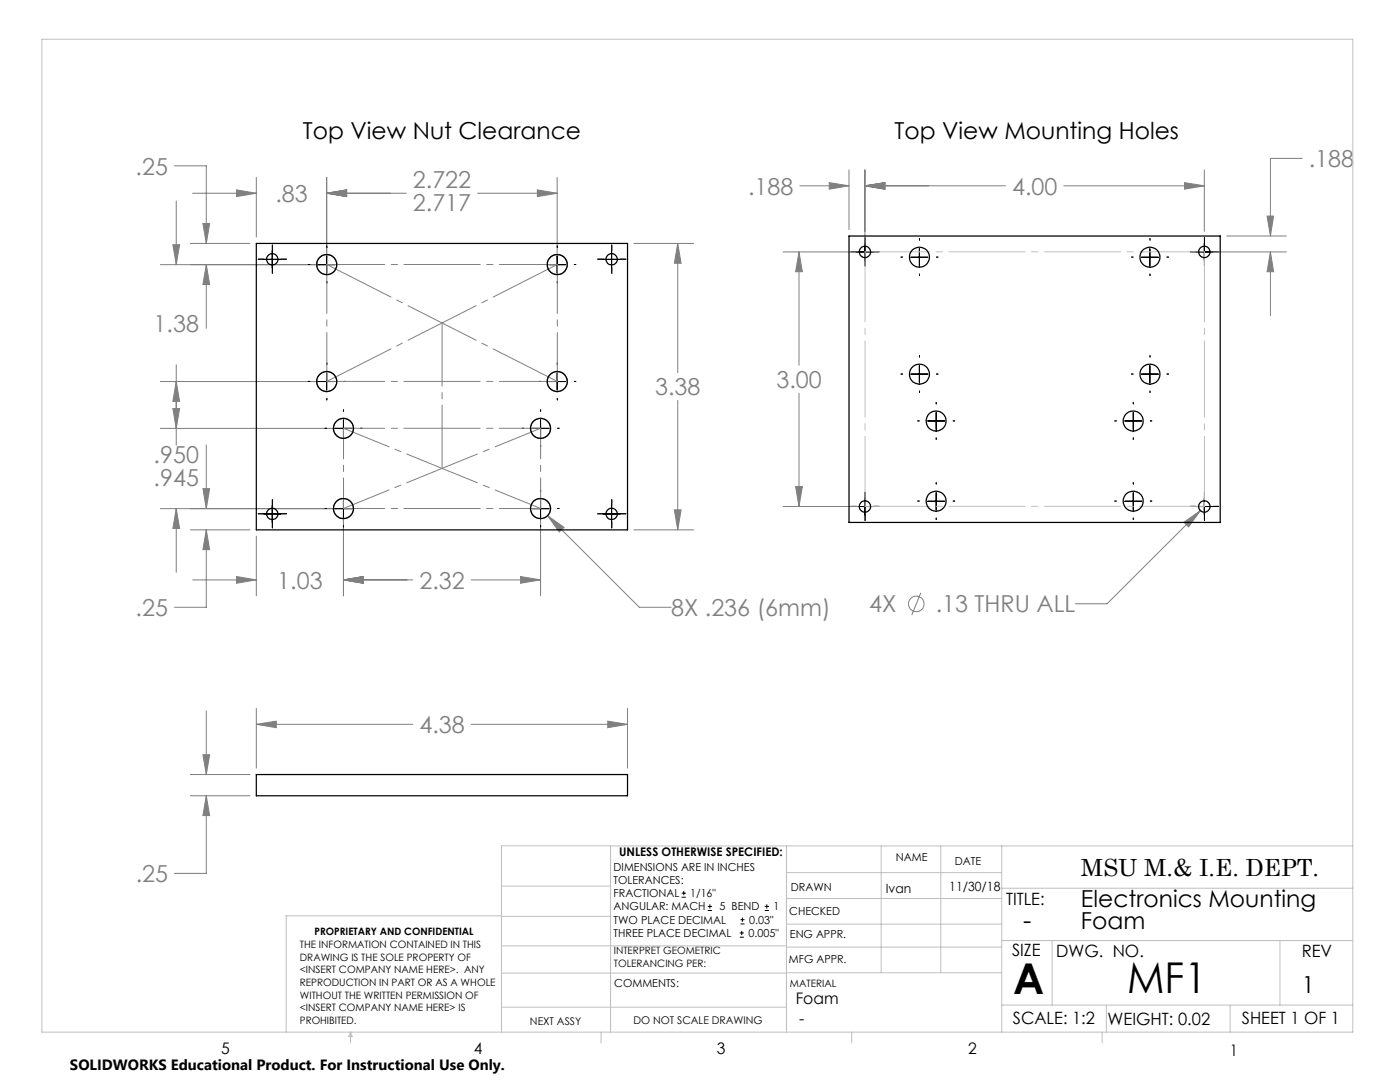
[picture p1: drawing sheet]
<svg xmlns="http://www.w3.org/2000/svg" width="279mm" height="216mm" viewBox="0 0 279 216" stroke-linecap="round" stroke-linejoin="round" font-family="sans-serif">
<g fill="none" stroke="#808080" stroke-width=".2">
<path d="M34.8 33.1h6.4v15.5M38.5 38.6h12.7M47.2 37.9l4 .7-4 .6zM51.2 35.4v11.9M65.2 38.6l4-.7v1.3zM65.2 35.4v16.1M65.2 38.6h15.9M95.3 38.6h15.9M107.2 37.9l4 .7-4 .6zM111.2 35.4v16.1M159.6 37.1h9.8M165.5 36.4l3.9 .7-3.9 .6z"/>
<path d="M169.4 33.9v11.9M172.6 37.1l4-.7v1.3zM172.6 33.9v15.1M172.6 37.1h28.1M212.3 37.1h28M236.4 36.4l3.9 .7-3.9 .6zM240.3 33.9v12.3M259.9 31.6h-6.4v15.5M32 52.8h31.9M34.5 48.8h1.3l-.6 4zM35.2 40.1v12.7M38 48.6h11.9"/>
<path d="M40.5 44.6h1.3l-.6 4zM41.2 52.8l.6 4h-1.3zM41.2 52.8v12.7M126.5 48.6h11.9M135.3 48.6l.6 3.9h-1.3zM135.3 48.6v25.8M156.3 50.3h15M159.5 50.3l.6 3.9h-1.3zM159.5 50.3v22.6M241.6 50.3h15.1M244.8 47.1h11.9M252.9 43.1h1.3l-.7 4z"/>
<path d="M253.5 50.3l.7 3.9h-1.3zM253.5 50.3v12.7M32 76.1h31.9M35.2 76.1l.6 4h-1.3zM35.2 72.8v16M135.3 79.9v25.8M159.5 78.5v22.6M32 85.5h35.3M34.5 81.5h1.3l-.6 4zM40.5 97.5h1.3l-.6 4zM41.2 88.8v12.7M158.8 97.1h1.3l-.6 4z"/>
<path d="M32 101.5h35.3M35.2 101.5l.6 3.9h-1.3zM35.2 101.5v12.7M38 105.7h11.9M38.5 115.7h12.7M41.2 105.7l.6 4h-1.3zM41.2 105.7v15.5h-6.4M47.2 115l4 .7-4 .7zM51.2 107v11.9M68.5 115.7l4-.7v1.4zM68.5 102.8v16.1M68.5 115.7h13.9"/>
<path d="M94 115.7h13.9M103.9 115l4 .7-4 .7zM107.9 102.8v16.1M109.3 102.9l3.3 2.3-1 1zM109.3 102.9l18.3 18.3h6.3M126.5 105.7h11.9M134.6 101.7h1.3l-.6 4zM156.3 101.1h15M183.8 118.3l-1.8 4.4M236.3 104.2l3.3-2.3-2.4 3.2zM239.6 101.9l-18.7 18.6h-6.3M38 154.6h11.9"/>
<path d="M38 158.8h11.9M40.5 150.6h1.3l-.6 4zM41.2 158.8l.6 3.9h-1.3zM41.2 141.9v12.7M41.2 158.8v15.5h-6.4M51.2 144.5l3.9-.6v1.3zM51.2 141.4v11.9M51.2 144.5h31.2M94 144.5h31.2M121.3 143.9l3.9 .6-3.9 .7zM125.2 141.4v11.9"/>
<circle cx="182.9" cy="120.5" r="1.55"/>
</g>
<g fill="none" stroke="#000" stroke-width=".2">
<path d="M52.6 51.8h3.4M54.3 50.1v3.3M63.5 52.8h3.4M65.2 51.1v3.4M109.5 52.8h3.4M111.2 51.1v3.4M120.4 51.8h3.4M122.1 50.1v3.3M170.9 50.3h3.4M172.6 48.6v3.4M181.8 51.3h3.4M183.5 49.6v3.4"/>
<path d="M227.8 51.3h3.4M229.5 49.6v3.4M238.7 50.3h3.3M240.3 48.6v3.4M63.5 76.1h3.4M65.2 74.4v3.4M109.5 76.1h3.4M111.2 74.4v3.4M181.8 74.6h3.4M183.5 73v3.3M227.8 74.6h3.4M229.5 73v3.3"/>
<path d="M66.9 85.5h3.3M68.5 83.8v3.4M68.5 99.8v3.4M106.2 85.5h3.4M107.9 83.8v3.4M107.9 99.8v3.4M172.6 99.4v3.4M185.1 84h3.4M186.8 82.3v3.4M186.8 98.3v3.4M224.5 84h3.4M226.2 82.3v3.4"/>
<path d="M226.2 98.3v3.4M240.3 99.4v3.4M52.6 102.6h3.4M54.3 100.9v3.3M66.9 101.5h3.3M106.2 101.5h3.4M120.4 102.6h3.4M122.1 100.9v3.3M170.9 101.1h3.4M185.1 100h3.4M224.5 100h3.4M238.7 101.1h3.3"/>
<path d="M136 179h.9M136 178.2h.9M136.5 177.8v.8M141.3 181.7h.8M141.3 180.9h.8M141.7 180.4v.9M147.6 187h.8M147.6 186.2h.8M147.8 184.4h.8M147.8 183.5h.8M148 185.7v.9M148.2 183.1v.8"/>
<path d="M152.6 181.7h.9M152.6 180.9h.9M153 180.4v.9"/>
</g>
<g fill="none" stroke="#808080" stroke-width=".25">
<circle cx="65.2" cy="52.8" r="2"/>
<circle cx="111.2" cy="52.8" r="2"/>
<circle cx="65.2" cy="76.1" r="2"/>
<circle cx="111.2" cy="76.1" r="2"/>
<circle cx="68.5" cy="85.5" r="2"/>
<circle cx="107.9" cy="85.5" r="2"/>
<circle cx="68.5" cy="101.5" r="2"/>
<circle cx="107.9" cy="101.5" r="2"/>
</g>
<g fill="none" stroke="#000" stroke-width=".2" stroke-dasharray="15.2 1.3 1.3 1.3">
<path d="M52.7 51.7h-1.2M54.4 50v-1.1M54.4 53.4v1.1M56.1 51.7h1.1M61.8 52.8h-.3M65.2 49.4v-.3M65.2 56.2v.3M68.6 52.8h.3M107.8 52.8h-.3M111.2 49.4v-.3M111.2 56.2v.3M114.6 52.8h.3"/>
<path d="M120.4 51.7h-1.1M122.1 50v-1.1M122.1 53.4v1.1M123.8 51.7h1.1M170.9 50.2h-1.1M172.6 48.6v-1.2M172.6 51.9v1.2M174.3 50.2h1.2M180.1 51.3h-.3M183.5 47.9v-.3M183.5 54.7v.3M186.9 51.3h.3"/>
<path d="M226.1 51.3h-.3M229.5 47.9v-.3M229.5 54.7v.3M232.9 51.3h.3M238.7 50.2h-1.2M240.4 48.6v-1.2M240.4 51.9v1.2M242.1 50.2h1.1M61.8 76.1h-.3M65.2 72.7v-.3M65.2 79.5v.3M68.6 76.1h.3"/>
<path d="M107.8 76.1h-.3M111.2 72.7v-.3M111.2 79.5v.3M114.6 76.1h.3M180.1 74.6h-.3M183.5 71.3v-.4M183.5 78v.3M186.9 74.6h.3M226.1 74.6h-.3M229.5 71.3v-.4M229.5 78v.3M232.9 74.6h.3"/>
<path d="M65.2 85.5h-.3M68.6 98.1v-.3M68.6 82.1v-.3M68.6 88.8v.4M71.9 85.5h.4M104.5 85.5h-.3M107.9 82.1v-.3M107.9 88.8v.4M107.9 98.1v-.3M111.3 85.5h.3M172.6 99.4v-1.2M183.5 100h-.4"/>
<path d="M183.5 84h-.4M186.8 96.6v-.3M186.8 80.6v-.3M186.8 87.4v.3M190.2 100h.3M190.2 84h.3M222.8 84h-.3M222.8 100h-.3M226.2 80.6v-.3M226.2 87.4v.3M226.2 96.6v-.3M229.6 84h.3"/>
<path d="M229.6 100h.3M240.4 99.4v-1.2M52.7 102.5h-1.2M54.4 100.8v-1.1M54.4 104.2v1.1M56.1 102.5h1.1M65.2 101.5h-.3M68.6 104.8v.4M71.9 101.5h.4M104.5 101.5h-.3M107.9 104.8v.4M111.3 101.5h.3"/>
<path d="M120.4 102.5h-1.1M122.1 100.8v-1.1M122.1 104.2v1.1M123.8 102.5h1.1M170.9 101h-1.1M172.6 102.7v1.2M174.3 101h1.2M186.8 103.4v.3M226.2 103.4v.3M238.7 101h-1.2M240.4 102.7v1.2M242.1 101h1.1"/>
</g>
<path d="M172.6 50.2v50.8M240.4 101v-50.8" fill="none" stroke="#c0c0c0" stroke-width=".2" stroke-dasharray="15.2 1.3 1.3 1.3" stroke-dashoffset="1.3"/>
<path d="M240.4 50.2h-67.8M172.6 101h67.8" fill="none" stroke="#c0c0c0" stroke-width=".2" stroke-dasharray="15.2 1.3 1.3 1.3" stroke-dashoffset="2.3"/>
<g fill="none" stroke="#c0c0c0" stroke-width=".2">
<path d="M8.4 7.8h261.6v198.2h-261.6zM100.1 176.8h21.7M121.8 168.8v37.2M157 168.8v37.2M157 179.3h42.9M157 174.1h42.9M175.9 168.8v25.3M187.7 168.8v25.3M199.9 177.2h70.1M199.9 168.8v37.2M270 168.8h-169.9v37.2M100.1 194.2h56.9"/>
<path d="M100.1 188.7h56.9M100.1 182.8h21.7M100.1 182.7h-43v23.3M157 194.1h42.9M157 184.4h42.9M157 189h42.9M199.9 187.7h70.1M210 187.7v12.9M255.4 187.7v12.9M70 206v2.1M70 206l.3 .8h-.7zM100.1 201h56.9"/>
<path d="M119.9 206v2.1M170 206v2.1M199.9 200.6h70.1M220 206v2.1M220.8 200.6v5.4M245.5 200.6v5.4"/>
</g>
<path d="M88.2 64.4v29.1" fill="none" stroke="#808080" stroke-width=".2" stroke-dasharray="15.2 1.3 1.3 1.3" stroke-dashoffset="2.6"/>
<path d="M65.2 52.8h46M65.2 76.1h46" fill="none" stroke="#808080" stroke-width=".2" stroke-dasharray="15.2 1.3 1.3 1.3" stroke-dashoffset="3.7"/>
<path d="M65.2 76.1v-23.3M111.2 76.1v-23.3" fill="none" stroke="#808080" stroke-width=".2" stroke-dasharray="15.2 1.3 1.3 1.3" stroke-dashoffset="5.5"/>
<path d="M65.2 52.8l46 23.3M65.2 76.1l46-23.3" fill="none" stroke="#808080" stroke-width=".2" stroke-dasharray="15.2 1.3 1.3 1.3" stroke-dashoffset=".9"/>
<path d="M68.6 85.5h39.3M68.6 101.5h39.3" fill="none" stroke="#808080" stroke-width=".2" stroke-dasharray="15.2 1.3 1.3 1.3" stroke-dashoffset="7"/>
<path d="M68.6 85.5v16M107.9 85.5v16" fill="none" stroke="#808080" stroke-width=".2" stroke-dasharray="15.2 1.3 1.3 1.3" stroke-dashoffset="9.1"/>
<path d="M68.6 85.5l39.3 16M68.6 101.5l39.3-16" fill="none" stroke="#808080" stroke-width=".2" stroke-dasharray="15.2 1.3 1.3 1.3" stroke-dashoffset="5.4"/>
<path d="M65.2 38.6l4-.7v1.3zM107.2 37.9l4 .7-4 .6zM34.5 48.8h1.3l-.6 4zM35.2 76.1l.6 4h-1.3zM34.5 81.5h1.3l-.6 4zM35.2 101.5l.6 3.9h-1.3zM68.5 115.7l4-.7v1.4zM103.9 115l4 .7-4 .7zM47.2 115l4 .7-4 .7zM68.5 115.7l4-.7v1.4zM47.2 37.9l4 .7-4 .6zM65.2 38.6l4-.7v1.3zM40.5 44.6h1.3l-.6 4zM41.2 52.8l.6 4h-1.3zM40.5 97.5h1.3l-.6 4zM41.2 105.7l.6 4h-1.3zM109.3 102.9l2.3 3.3 1-1zM134.6 101.7h1.3l-.6 4zM135.3 48.6l.6 3.9h-1.3zM51.2 144.5l3.9-.6v1.3zM121.3 143.9l3.9 .6-3.9 .7zM40.5 150.6h1.3l-.6 4zM41.2 158.8l.6 3.9h-1.3zM165.5 36.4l3.9 .7-3.9 .6zM172.6 37.1l4-.7v1.3zM252.9 43.1h1.3l-.7 4zM253.5 50.3l.7 3.9h-1.3zM172.6 37.1l4-.7v1.3zM236.4 36.4l3.9 .7-3.9 .6zM159.5 50.3l.6 3.9h-1.3zM158.8 97.1h1.3l-.6 4zM236.3 104.2l.9 .9 2.4-3.2z" fill="#808080"/>
<g fill="none" stroke="#000" stroke-width=".25">
<path d="M51.2 48.6h74v57.1h-74zM169.4 47.1h74.1v57.1h-74.1zM51.2 154.6h74v4.2h-74z"/>
<circle cx="54.3" cy="51.7" r="1.14"/>
<circle cx="65.2" cy="52.8" r="1.99"/>
<circle cx="111.2" cy="52.8" r="1.99"/>
<circle cx="122.1" cy="51.7" r="1.14"/>
<circle cx="172.6" cy="50.3" r="1.13"/>
<circle cx="183.5" cy="51.3" r="1.99"/>
<circle cx="229.5" cy="51.3" r="1.99"/>
<circle cx="240.3" cy="50.3" r="1.13"/>
<circle cx="65.2" cy="76.1" r="2"/>
<circle cx="111.2" cy="76.1" r="2"/>
<circle cx="183.5" cy="74.7" r="1.99"/>
<circle cx="229.5" cy="74.7" r="1.99"/>
<circle cx="68.6" cy="85.5" r="2"/>
<circle cx="107.9" cy="85.5" r="2.01"/>
<circle cx="186.8" cy="84" r="2"/>
<circle cx="186.8" cy="100" r="2"/>
<circle cx="226.2" cy="84" r="2"/>
<circle cx="226.2" cy="100" r="2"/>
<circle cx="54.3" cy="102.5" r="1.14"/>
<circle cx="68.5" cy="101.5" r="1.99"/>
<circle cx="107.9" cy="101.5" r="2"/>
<circle cx="122.1" cy="102.5" r="1.14"/>
<circle cx="172.6" cy="101.1" r="1.13"/>
<circle cx="240.3" cy="101.1" r="1.13"/>
</g>
<g font-size="8.5">
<text x="202.2" y="198.3">A</text>
<text x="224.9" y="198.1">MF1</text>
</g>
<text font-size="5.1" x="204.2" y="185.4">-</text>
<g font-size="4.7">
<text x="60.4" y="27.7">Top View Nut Clearance</text>
<text x="178.5" y="27.7">Top View Mounting Holes</text>
<text x="215.7" y="174.7">MSU M.&amp; I.E. DEPT.</text>
<text x="215.7" y="180.9">Electronics Mounting</text>
<text x="215.7" y="185.4">Foam</text>
<text x="259.8" y="198.2">1</text>
</g>
<g font-size="4.7" fill="#808080">
<text x="27.1" y="34.8">.25</text>
<text x="261.2" y="33.4">.188</text>
<text x="55" y="40.3">.83</text>
<text x="82.4" y="37.5">2.722</text>
<text x="149.3" y="38.8">.188</text>
<text x="202" y="38.8">4.00</text>
<text x="82.4" y="42.1">2.717</text>
<text x="30.7" y="66.2">1.38</text>
<text x="154.9" y="77.4">3.00</text>
<text x="130.7" y="78.9">3.38</text>
<text x="30.7" y="92.4">.950</text>
<text x="30.7" y="97">.945</text>
<text x="55.3" y="117.5">1.03</text>
<text x="83.7" y="117.5">2.32</text>
<text x="27.1" y="122.9">.25</text>
<text x="134" y="122.9">8X .236 (6mm)</text>
<text x="173.4" y="122.2">4X</text>
<text x="186.7" y="122.2">.13 THRU ALL</text>
<text x="83.7" y="146.3">4.38</text>
<text x="27.1" y="176">.25</text>
</g>
<g font-size="3.4">
<text x="200.8" y="180.5">TITLE:</text>
<text x="202" y="190.8">SIZE</text>
<text x="210.8" y="190.9">DWG. NO.</text>
<text x="259.8" y="191">REV</text>
<text x="202.1" y="204.4">SCALE: 1:2</text>
<text x="221" y="204.5">WEIGHT: 0.02</text>
<text x="247.8" y="204.4">SHEET 1 OF 1</text>
</g>
<g font-size="3.2">
<text x="158.8" y="200.4">Foam</text>
<text x="159.5" y="204.4">-</text>
<text x="44.2" y="210.4">5</text>
<text x="94.6" y="210.3">4</text>
<text x="143.1" y="210.4">3</text>
<text x="193.2" y="210.3">2</text>
<text x="245.4" y="210.6">1</text>
</g>
<text font-size="3" x="14" y="213.5">SOLIDWORKS Educational Product. For Instructional Use Only.</text>
<g font-size="2.5">
<text x="176.8" y="178.2">Ivan</text>
<text x="189.4" y="177.8">11/30/18</text>
</g>
<text font-size="2.4" x="123.6" y="170.8">UNLESS OTHERWISE SPECIFIED:</text>
<g font-size="2.2">
<text x="122.5" y="173.7">DIMENSIONS ARE IN INCHES</text>
<text x="178.8" y="171.8">NAME</text>
<text x="190.6" y="172.5">DATE</text>
<text x="122.5" y="176.4">TOLERANCES:</text>
<text x="122.5" y="179">FRACTIONAL</text>
<text x="137.8" y="179">1/16&quot;</text>
<text x="157.8" y="177.8">DRAWN</text>
<text x="122.5" y="184.3">TWO PLACE DECIMAL</text>
<text x="122.5" y="181.7">ANGULAR: MACH</text>
<text x="143.6" y="181.7">5 BEND</text>
<text x="149.5" y="184.3">0.03&quot;</text>
<text x="154.4" y="181.7">1</text>
<text x="157.5" y="182.5">CHECKED</text>
<text x="122.5" y="187">THREE PLACE DECIMAL</text>
<text x="149.4" y="187">0.005&quot;</text>
<text x="157.6" y="187.2">ENG APPR.</text>
<text x="122.6" y="197">COMMENTS:</text>
<text x="157.4" y="192.2">MFG APPR.</text>
</g>
<g font-size="2.1">
<text x="105.8" y="204.5">NEXT ASSY</text>
<text x="126.4" y="204.3">DO NOT SCALE DRAWING</text>
</g>
<g font-size="2">
<text x="59.8" y="189.2">THE INFORMATION CONTAINED IN THIS</text>
<text x="59.8" y="191.7">DRAWING IS THE SOLE PROPERTY OF</text>
<text x="62.8" y="186.5">PROPRIETARY AND CONFIDENTIAL</text>
<text x="122.5" y="190.4">INTERPRET GEOMETRIC</text>
<text x="59.8" y="194.2">&lt;INSERT COMPANY NAME HERE&gt;. ANY</text>
<text x="59.8" y="196.8">REPRODUCTION IN PART OR AS A WHOLE</text>
<text x="122.5" y="192.9">TOLERANCING PER:</text>
<text x="157.7" y="197">MATERIAL</text>
<text x="59.8" y="199.3">WITHOUT THE WRITTEN PERMISSION OF</text>
<text x="59.8" y="201.8">&lt;INSERT COMPANY NAME HERE&gt; IS</text>
<text x="59.8" y="204.3">PROHIBITED.</text>
</g>
</svg>
